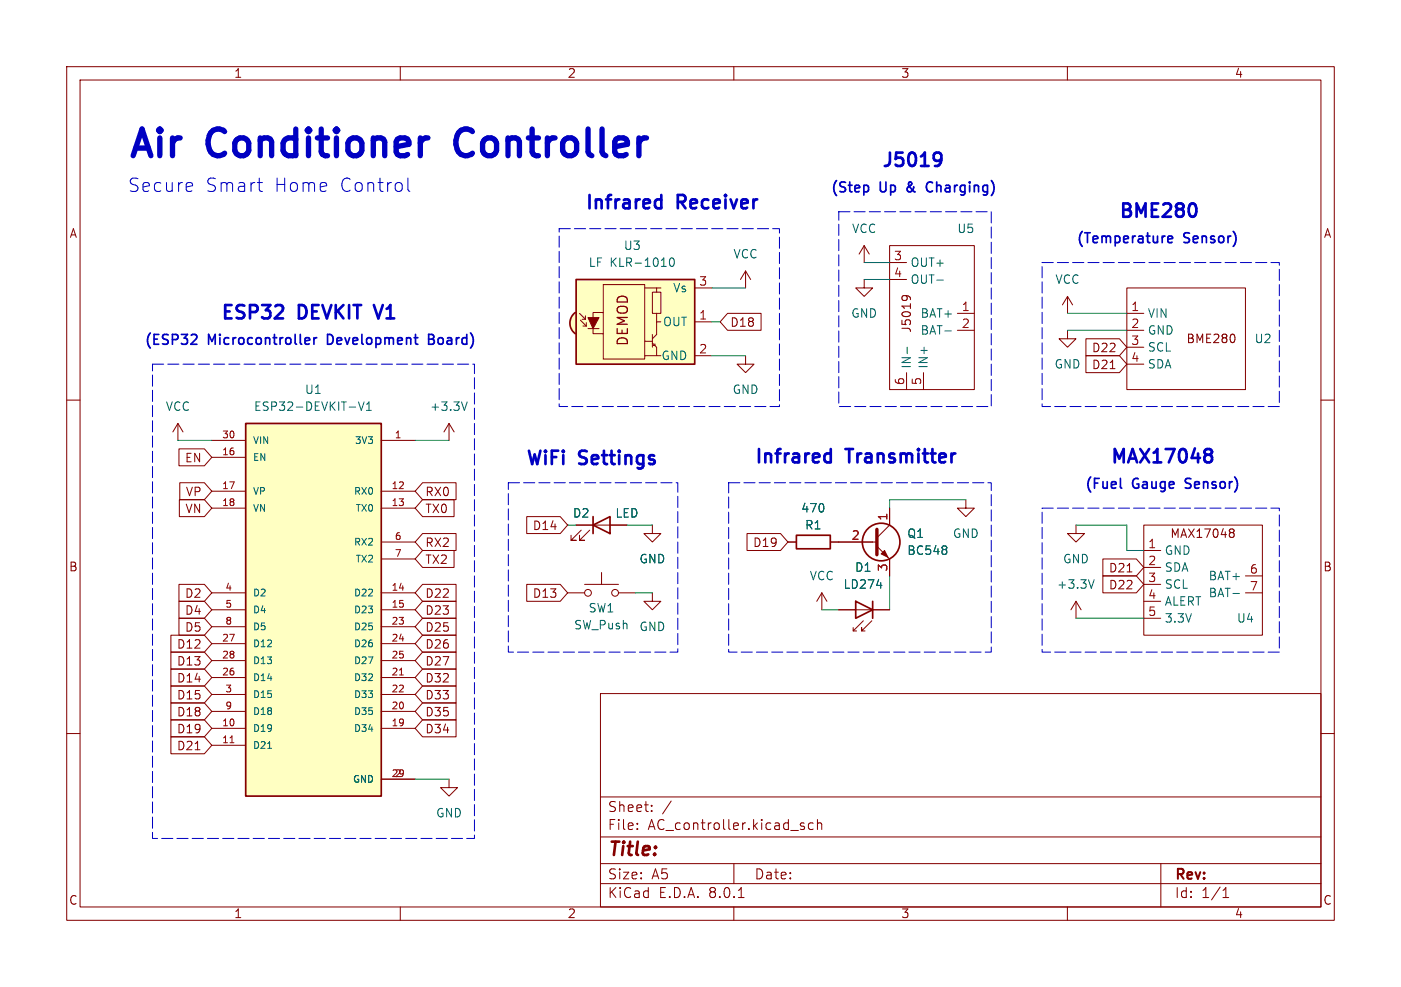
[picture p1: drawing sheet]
<svg xmlns="http://www.w3.org/2000/svg" width="210mm" height="148mm" viewBox="0 0 210 148" stroke-linecap="round" stroke-linejoin="round" font-family="sans-serif">
<g fill="none" stroke="#840000" stroke-width=".15">
<path d="M10 10h190v128h-190zM12 12h186v124h-186zM60 10v2M110 10v2M160 10v2M129.5 36.8l-.7 1.3M129.5 36.8v2.6M129.5 36.8l.8 1.3M133.3 36.8h12.7v21.6h-12.7zM133.3 39.4h2.6M10 60h2M111.8 53.3v1.3h1.2l-1.2 1.3-1.3-1.3h1.3"/>
<path d="M111.8 40.6l-.8 1.3M111.8 40.6v2.6M111.8 40.6l.7 1.3M129.5 41.9v1.3h1.3l-1.3 1.3-1.2-1.3h1.2M133.3 41.9h2.6M135.9 55.9v2.5M138.4 55.9v2.5M143.5 47h2.5M143.5 49.5h2.5M160 49.5v1.3h1.3l-1.3 1.3-1.3-1.3h1.3M160 44.5v2.5M160 44.5l-.7 1.2"/>
<path d="M160 44.5l.8 1.2M168.9 43.2h17.8v15.2h-17.8zM168.9 47h2.5M168.9 49.5h2.5M168.9 52.1h2.5M168.9 54.6h2.5M198 60h2M86.4 78.7h7.6M87.1 79.5l-1.5 1.5h.8h-.8v-.7M88.4 79.5l-1.5 1.5h.7h-.7v-.7M133.3 76.2v2.5l-1.9 1.9M144.8 74.9v1.3h1.2l-1.2 1.3-1.3-1.3h1.3"/>
<path d="M118.1 81.3h1.3M123.2 88.9v2.5M123.2 88.9l-.8 1.3M123.2 88.9l.8 1.3M124.5 81.3h6.9M131.4 81.9l1.9 1.9v2.6M10 110h2M90 104h108v32h-108zM90 119.5h108M198 110h2M60 136v2M90 132.5h108"/>
<path d="M90 129.5h108M90 125.5h108M95.5 124.2v.2M95.5 123.5v.1M97.7 121.5v.2M97.7 120.8v.1M100.6 120.1l-1.3 1.9M110 136v2M110 129.5v3M110.7 134.6h.8M120.2 123.9l.3 .1 .1 .2-.2 .2h-.3M120.2 123.4l.3 .1"/>
<path d="M121.9 123.5l-.4-.1-.3 .3v.4l.1 .2h.6M122.5 123.5a.37 .37 0 0 1 .7 .1v.8M122.5 122.9v1.5M160 136v2M174 129.5v6.5M183.3 134.6h.9M183.3 133.5l.5-.4v1.5"/>
</g>
<g fill="none" stroke="#840000" stroke-width=".25">
<path d="M88.9 78.7l2.5-1.2v2.5zM88.9 77.5v2.5M119.4 80.3h5.1v2h-5.1z"/>
<circle cx="132.1" cy="81.3" r="2.82"/>
</g>
<path d="M135.7 44.3l.3 .3v.2M136.5 44.7l-.1-.1a.86 .86 0 0 0-1.2 0v.2M185.1 50.4v.7" fill="none" stroke="#840000" stroke-width=".16"/>
<path d="M136 52.1v.9M140.4 42h1M141.6 49.6h1M141.8 81.9l.1 .2-.1 .2M141.8 82.5l.1 .1-.1 .5" fill="none" stroke="#006464" stroke-width=".15"/>
<path d="M131.4 79.4v3.8" fill="none" stroke="#840000" stroke-width=".51"/>
<path d="M132.6 82.6l.5 1-1-.5z" fill="#840000" stroke="#840000" stroke-width=".15"/>
<path d="M86 47.1l.2-.2 1.2 1.5-1.2 1.6a1.97 1.97 0 0 1-.2-2.9z" fill="#ffffc2" stroke="#ffffc2" stroke-width=".15"/>
<path d="M86.4 41.9h17.7v12.7h-17.7z" fill="#ffffc2"/>
<path d="M86.2 46.9a1.97 1.97 0 0 0 0 3.1M86.4 41.9h17.7v12.7h-17.7zM128.3 90.2l2.5 1.2-2.5 1.3zM130.8 90.2v2.5" fill="none" stroke="#840000" stroke-width=".25"/>
<g fill="none" stroke="#840000" stroke-width=".15">
<path d="M86.9 47l.9 .9M87 48l.9 .9M87.2 47.9h.6M87.4 48.9h.5M87.8 47.4v.5M87.9 48.4v.5M88.1 49.3h1.7M90.4 42.7h6.2v11.1h-6.2zM90.4 46.9h-1.5v3.1h1.5M96.6 53.3h1.8M96.6 43.2h1.8M96.6 51.2h1.2"/>
<path d="M97.8 43.8h1.3v3.2h-1.3zM97.8 51.4l.6 .7v1.2h.7M97.8 50.2v1.9M98.2 51.6v.2h-.3M98.4 47v1.3M99.1 43.2h-.7v.6M99.1 48.3h-.7v1.9l-.6 .6M104.1 53.3h2.6M104.1 43.2h2.6M104.1 48.3h2.6M67.3 63.5l-.8 1.3M67.3 63.5v2.5"/>
<path d="M67.3 63.5l.8 1.3M171.4 78.7h17.8v16.6h-17.8zM125.7 91.4h7.6M127.9 94.6h.5M129.4 93.1l-1.5 1.5v-.5M130.7 93.1l-1.5 1.5v-.5v.5h.5M171.4 82.6h2.6M171.4 85.1h2.6M171.4 87.6h2.6M171.4 90.2h2.6M171.4 92.7h2.6M186.7 86.4h2.5"/>
<path d="M186.7 88.9h2.5M67.3 116.8v1.3h1.3l-1.3 1.3-1.3-1.3h1.3"/>
</g>
<path d="M88.1 47.6h1.7l-.9 1.7z" fill="#840000" stroke="#840000" stroke-width=".15"/>
<path d="M100.5 38.8l.2-.1a.69 .69 0 0 1 .4 .5 .69 .69 0 0 1-.2 .7h-.1a.68 .68 0 0 1-.3-1.1zM70 60.3l-.4 1.2M131.4 87.8h.8M184.8 89h1" fill="none" stroke="#006464" stroke-width=".15"/>
<path d="M184.5 79.3h.3l.2 .3-.2 .3M184.5 79.9h.3M184.8 79.9l.1 .1 .1 .3-.1 .2-.4 .1" fill="none" stroke="#840000" stroke-width=".16"/>
<path d="M36.8 63.5h20.3v55.9h-20.3z" fill="#ffffc2"/>
<path d="M36.8 63.5h20.3v55.9h-20.3z" fill="none" stroke="#840000" stroke-width=".25"/>
<g fill="none" stroke="#840000" stroke-width=".15">
<path d="M109.1 47h5v2.5h-5l-1.2-1.2zM162.8 50.8h5l1.1 1.3-1.1 1.2h-5zM162.8 53.3h5l1.1 1.3-1.1 1.3h-5zM166.4 55.3h.7M26.7 63.5l-.8 1.3M26.7 63.5v2.5M26.7 63.5l.7 1.3M26.8 67.3h3.8l1.1 1.3-1.1 1.3h-3.8zM26.9 74.9h3.7l1.1 1.3-1.1 1.3h-3.7zM26.9 72.4h3.7l1.1 1.3-1.1 1.2h-3.7zM31.7 66h5.1M31.7 73.7h5.1"/>
<path d="M31.7 76.2h5.1M31.7 68.6h5.1M57.1 66h5.1M57.1 73.7h5.1M57.1 76.2h5.1M63.3 74.9h4.8v2.6h-4.8l-1.1-1.3zM63.3 72.4h5.1v2.5h-5.1l-1.1-1.2zM79 77.5h5l1.1 1.2-1.1 1.3h-5zM86.4 78.7h2.5M91.4 78.7h2.6M97.8 78.7v1.3h1.3l-1.3 1.3-1.3-1.3h1.3M133.3 76.2v2.5"/>
<path d="M161.3 78.7v1.3h1.3l-1.3 1.3-1.3-1.3h1.3M25.6 95.2h5l1.1 1.3-1.1 1.3h-5zM25.6 97.8h5l1.1 1.3-1.1 1.2h-5zM26.8 92.7h3.8l1.1 1.3-1.1 1.3h-3.8zM26.8 87.6h3.8l1.1 1.3-1.1 1.3h-3.8zM26.8 90.2h3.8l1.1 1.2-1.1 1.3h-3.8zM31.7 88.9h5.1M31.7 91.4h5.1M31.7 94h5.1M31.7 96.5h5.1M31.7 99.1h5.1M57.1 88.9h5.1"/>
<path d="M57.1 91.4h5.1M57.1 94h5.1M57.1 96.5h5.1M57.1 99.1h5.1M57.1 81.3h5.1M57.1 83.8h5.1M63.3 80h5.1v2.6h-5.1l-1.1-1.3zM63.3 97.8h5.1v2.5h-5.1l-1.1-1.2zM63.3 92.7h5.1v2.6h-5.1l-1.1-1.3zM63.3 87.6h5.1v2.6h-5.1l-1.1-1.3zM63.3 95.2h5.1v2.6h-5.1l-1.1-1.3zM63.3 82.5h4.8v2.6h-4.8l-1.1-1.3z"/>
<path d="M63.3 90.2h5.1v2.5h-5.1l-1.1-1.3zM79 87.6h5l1.1 1.3-1.1 1.3h-5zM85.1 88.9h2.5M87.6 87.6h5.1M90.2 85.9v1.7M92.7 88.9h2.5M97.8 88.9v1.3h1.3l-1.3 1.2-1.3-1.2h1.3M112 80h5l1.1 1.3-1.1 1.3h-5zM118.1 81.3h1.3M124.5 81.3h6.3M125.7 91.4h2.6M130.8 91.4h2.5"/>
<path d="M133.3 83.8v2.6M161.3 90.2l-.8 1.2M161.3 90.2v2.5M161.3 90.2l.8 1.2M165.3 83.8h5l1.1 1.3-1.1 1.3h-5zM165.3 86.4h5l1.1 1.2-1.1 1.3h-5zM169 85.8h.7M25.6 105.4h5l1.1 1.3-1.1 1.3h-5zM25.6 102.9h5l1.1 1.2-1.1 1.3h-5zM25.6 100.3h5l1.1 1.3-1.1 1.3h-5zM25.6 110.5h5l1.1 1.3-1.1 1.2h-5zM25.6 107.9h5l1.1 1.3-1.1 1.3h-5z"/>
<path d="M29.3 112.4h.7M31.7 109.2h5.1M31.7 111.8h5.1M31.7 106.7h5.1M31.7 101.6h5.1M31.7 104.1h5.1M57.1 109.2h5.1M57.1 116.8h5.1M57.1 106.7h5.1M57.1 101.6h5.1M57.1 104.1h5.1M63.3 100.3h5.1v2.6h-5.1l-1.1-1.3z"/>
<path d="M63.3 102.9h5.1v2.5h-5.1l-1.1-1.3zM63.3 107.9h5.1v2.6h-5.1l-1.1-1.3zM63.3 105.4h5.1v2.6h-5.1l-1.1-1.3z"/>
<circle cx="88.1" cy="88.9" r=".51"/>
<circle cx="92.2" cy="88.9" r=".51"/>
</g>
<path d="M53.7 60.3l.5 1.2 .4-1.2M54.9 61.5h.8M54.9 60.6l.4-.3v1.2M131.4 87.8h.8M141.8 81.9l.1 .2-.1 .2M141.8 82.5l.1 .1-.1 .5M164 86.9l-.4 1.3M40.1 112.2h.6" fill="none" stroke="#006464" stroke-width=".15"/>
<path d="M34.5 111.4h.6M59.9 101.2h.6" fill="none" stroke="#a90000" stroke-width=".15"/>
<path d="M139.4 27.3a.8 .8 0 0 0-.5 .7 .8 .8 0 0 0 .5 .8M175.1 36.2l.2 .2 .4-.1M175.1 35.6l.2-.2h.3l.2 .2v.2l-.7 .1M29.2 50.1l.2 .1a.4 .4 0 0 1 0 .6l-.8 .8h.9M47.1 50.6v1M47.5 50.6l-.3 .1-.1 .2M64.3 50.9h.4M64.7 50.1h-.4v1.5h.5M168 73.1l.2 .1" fill="none" stroke="#0000c2" stroke-width=".25"/>
<path d="M98.6 29.9l.5 .1M99.1 29.2v2M99.1 31.1l-.5 .1M140.3 22.9h.4l.3 .2a1.32 1.32 0 0 1-.5 1.8M141.1 23.7l-.2 .3-.6 .1M56 45.7l.7 2M124 68l.5 .1M124.5 69.2l-.5 .1M124.5 67.3v2M180.9 67.3l.6 .1a.41 .41 0 0 1 .2 .5 .41 .41 0 0 1-.4 .3M180.9 68.2h.4M181.3 68.2l.3 .2 .1 .6-.2 .2-.6 .1" fill="none" stroke="#0000c2" stroke-width=".4"/>
<path d="M28.6 27.4l.2 .1 .1 .4-1 .1M28.8 28.6l-.2 .1M38.6 27.4h.7M39 28.6l.3 .1M61.2 26.7v1.7l.2 .3" fill="none" stroke="#0000c2" stroke-width=".15"/>
<path d="M68.7 19.9a2.78 2.78 0 0 0 0 2.9" fill="none" stroke="#0000c2" stroke-width=".8"/>
<path d="M83.8 34.3h33v26.7h-33zM125.7 31.8h22.9v29.2h-22.9zM156.2 39.4h35.6v21.6h-35.6zM22.9 54.6h48.2v71.1h-48.2zM76.2 72.4h25.4v25.4h-25.4zM109.2 72.4h39.4v25.4h-39.4zM156.2 76.2h35.6v21.6h-35.6z" fill="none" stroke="#0000c2" stroke-width=".15" stroke-dasharray="1.7 .6"/>
<g fill="none" stroke="#009600" stroke-width=".15">
<path d="M129.5 39.4h3.8M106.7 48.3h1.2M106.7 43.2h5.1M106.7 53.3h5.1M129.5 41.9h3.8M160 49.5h8.9M160 47h8.9M26.7 66h5M62.2 66h5.1M85.1 78.7h1.3M94 78.7h3.8M144.8 74.9h-11.5v1.3"/>
<path d="M161.3 78.7h7.6v3.9h2.5M95.2 88.9h2.6M123.2 91.4h2.5M133.3 86.4v5M161.3 92.7h10.1M62.2 116.8h5.1"/>
</g>
<g font-size="5.6" fill="#0000c2">
<text x="19" y="23.9">Air</text>
<text x="31.5" y="23.9">Conditioner</text>
<text x="70.2" y="23.9">Controller</text>
</g>
<g font-size="2.8" fill="#0000c2">
<text x="19" y="29">Secure</text>
<text x="30.7" y="29">Smart</text>
<text x="41.1" y="29">Home</text>
<text x="50.9" y="29">Control</text>
<text x="132.1" y="25.2">J5019</text>
<text x="87.6" y="31.5">Infrared</text>
<text x="101.7" y="31.5">Receiver</text>
<text x="167.6" y="32.8">BME280</text>
<text x="33" y="48">ESP32</text>
<text x="44.9" y="48">DEVKIT</text>
<text x="57.2" y="48">V1</text>
<text x="78.7" y="69.9">WiFi</text>
<text x="87" y="69.9">Settings</text>
<text x="113" y="69.6">Infrared</text>
<text x="127.1" y="69.6">Transmitter</text>
<text x="166.4" y="69.6">MAX17048</text>
</g>
<text font-size="2.8" fill="#840000" x="91" y="128.9">Title:</text>
<g font-size="2.1" fill="#0000c2">
<text x="124.5" y="29">(Step</text>
<text x="131.9" y="29">Up</text>
<text x="136.4" y="29">&amp;</text>
<text x="139.8" y="29">Charging)</text>
<text x="161.3" y="36.6">(Temperature</text>
<text x="177.5" y="36.6">Sensor)</text>
<text x="21.6" y="51.8">(ESP32</text>
<text x="31.2" y="51.8">Microcontroller</text>
<text x="49.5" y="51.8">Development</text>
<text x="65.1" y="51.8">Board)</text>
<text x="162.6" y="73.4">(Fuel</text>
<text x="169.8" y="73.4">Gauge</text>
<text x="178.2" y="73.4">Sensor)</text>
</g>
<g font-size="2.1" fill="#840000">
<text x="94.4" y="52" transform="rotate(-90 94.4 52)">DEMOD</text>
<text x="91" y="124.7">File:</text>
<text x="91" y="122">Sheet:</text>
<text x="97.1" y="124.7">AC_controller.kicad_sch</text>
<text x="91" y="134.9">KiCad</text>
<text x="91" y="132.1">Size:</text>
<text x="97.7" y="132.1">A5</text>
<text x="98.7" y="134.9">E.D.A.</text>
<text x="106.3" y="134.9">8.0.1</text>
<text x="113" y="132.1">Date:</text>
<text x="176" y="132.3">Rev:</text>
<text x="176" y="134.9">Id:</text>
<text x="180.1" y="134.9">1/1</text>
</g>
<g font-size="1.8" fill="#840000">
<text x="35" y="11.9">1</text>
<text x="85" y="11.9">2</text>
<text x="135" y="11.9">3</text>
<text x="185" y="11.9">4</text>
<text x="10.3" y="35.9">A</text>
<text x="198.4" y="35.9">A</text>
<text x="109.4" y="49.2">D18</text>
<text x="136.8" y="50" transform="rotate(-90 136.8 50)">J5019</text>
<text x="163.6" y="53">D22</text>
<text x="177.7" y="51.7">BME280</text>
<text x="163.6" y="55.6">D21</text>
<text x="27.6" y="69.5">EN</text>
<text x="27.7" y="77.2">VN</text>
<text x="27.8" y="74.6">VP</text>
<text x="63.7" y="77.2">TX0</text>
<text x="63.7" y="74.6">RX0</text>
<text x="63.7" y="82.2">RX2</text>
<text x="79.8" y="79.7">D14</text>
<text x="112.8" y="82.2">D19</text>
<text x="175.3" y="80.9">MAX17048</text>
<text x="10.3" y="85.9">B</text>
<text x="27.6" y="89.9">D2</text>
<text x="63.7" y="89.9">D22</text>
<text x="63.7" y="84.8">TX2</text>
<text x="79.8" y="89.9">D13</text>
<text x="166.1" y="86">D21</text>
<text x="166.1" y="88.6">D22</text>
<text x="198.3" y="85.9">B</text>
<text x="27.6" y="94.9">D5</text>
<text x="27.6" y="92.4">D4</text>
<text x="63.7" y="94.9">D25</text>
<text x="63.7" y="92.4">D23</text>
<text x="26.4" y="97.5">D12</text>
<text x="26.4" y="100">D13</text>
<text x="63.7" y="100">D27</text>
<text x="63.7" y="97.5">D26</text>
<text x="26.4" y="107.6">D18</text>
<text x="26.4" y="105.1">D15</text>
<text x="26.4" y="102.6">D14</text>
<text x="63.7" y="102.6">D32</text>
<text x="63.7" y="105.1">D33</text>
<text x="63.7" y="107.6">D35</text>
<text x="26.4" y="112.7">D21</text>
<text x="26.4" y="110.2">D19</text>
<text x="63.7" y="110.2">D34</text>
<text x="10.3" y="135.9">C</text>
<text x="35" y="137.9">1</text>
<text x="85" y="137.9">2</text>
<text x="135" y="137.9">3</text>
<text x="185" y="137.9">4</text>
<text x="198.3" y="135.9">C</text>
</g>
<g font-size="1.8" fill="#006464">
<text x="127.6" y="35.2">VCC</text>
<text x="143.4" y="35.2">U5</text>
<text x="88.2" y="40.2">LF KLR-1010</text>
<text x="93.4" y="37.7">U3</text>
<text x="109.8" y="39">VCC</text>
<text x="136.4" y="40.2">OUT+</text>
<text x="100.8" y="44">Vs</text>
<text x="127.5" y="47.9">GND</text>
<text x="136.4" y="42.8">OUT-</text>
<text x="137.9" y="47.9">BAT+</text>
<text x="158.1" y="42.8">VCC</text>
<text x="172" y="47.9">VIN</text>
<text x="99.3" y="49.1">OUT</text>
<text x="137.9" y="50.4">BAT-</text>
<text x="172" y="50.4">GND</text>
<text x="172" y="52.9">SCL</text>
<text x="188" y="51.7">U2</text>
<text x="45.6" y="59.3">U1</text>
<text x="99.1" y="54.2">GND</text>
<text x="109.7" y="59.3">GND</text>
<text x="136.8" y="55.4" transform="rotate(-90 136.8 55.4)">IN-</text>
<text x="139.3" y="55.4" transform="rotate(-90 139.3 55.4)">IN+</text>
<text x="158" y="55.5">GND</text>
<text x="172" y="55.5">SDA</text>
<text x="24.8" y="61.8">VCC</text>
<text x="38" y="61.8">ESP32-DEVKIT-V1</text>
<text x="64.4" y="61.8">+3.3V</text>
<text x="85.8" y="77.8">D2</text>
<text x="92.2" y="77.8">LED</text>
<text x="120" y="77.1">470</text>
<text x="120.6" y="79.6">R1</text>
<text x="135.9" y="83.4">BC548</text>
<text x="135.9" y="80.9">Q1</text>
<text x="142.7" y="80.9">GND</text>
<text x="174.5" y="83.4">GND</text>
<text x="95.8" y="84.7">GND</text>
<text x="121.3" y="87.2">VCC</text>
<text x="126.3" y="88.5">LD274</text>
<text x="128.1" y="86">D1</text>
<text x="158.3" y="88.5">+3.3V</text>
<text x="159.3" y="84.7">GND</text>
<text x="174.5" y="86">SDA</text>
<text x="174.5" y="88.5">SCL</text>
<text x="181.1" y="87.2">BAT+</text>
<text x="181.1" y="89.8">BAT-</text>
<text x="86" y="94.6">SW_Push</text>
<text x="88.1" y="92">SW1</text>
<text x="95.8" y="94.8">GND</text>
<text x="174.5" y="91">ALERT</text>
<text x="174.5" y="93.6">3.3V</text>
<text x="185.3" y="93.6">U4</text>
<text x="65.3" y="122.8">GND</text>
</g>
<g font-size="1.8" fill="#a90000">
<text x="133.9" y="39.1">3</text>
<text x="133.9" y="41.7">4</text>
<text x="104.7" y="42.9">3</text>
<text x="144.1" y="46.7">1</text>
<text x="169.5" y="46.7">1</text>
<text x="104.7" y="48">1</text>
<text x="104.7" y="53.1">2</text>
<text x="144.1" y="49.3">2</text>
<text x="169.5" y="49.3">2</text>
<text x="169.5" y="51.8">3</text>
<text x="135.6" y="57.9" transform="rotate(-90 135.6 57.9)">6</text>
<text x="138.2" y="57.9" transform="rotate(-90 138.2 57.9)">5</text>
<text x="169.5" y="54.4">4</text>
<text x="127.6" y="81">2</text>
<text x="133.1" y="78.2" transform="rotate(-90 133.1 78.2)">1</text>
<text x="172" y="82.3">1</text>
<text x="133.1" y="85.8" transform="rotate(-90 133.1 85.8)">3</text>
<text x="172" y="84.8">2</text>
<text x="172" y="87.4">3</text>
<text x="172" y="89.9">4</text>
<text x="187.3" y="86.1">6</text>
<text x="187.3" y="88.6">7</text>
<text x="172" y="92.5">5</text>
</g>
<g font-size="1.4" fill="#a90000">
<text x="33.2" y="65.8">30</text>
<text x="59.1" y="65.8">1</text>
<text x="33.2" y="68.3">16</text>
<text x="33.2" y="73.4">17</text>
<text x="33.2" y="75.9">18</text>
<text x="58.6" y="73.4">12</text>
<text x="58.6" y="75.9">13</text>
<text x="59.1" y="81">6</text>
<text x="59.1" y="83.6">7</text>
<text x="33.7" y="88.6">4</text>
<text x="58.6" y="88.6">14</text>
<text x="33.7" y="91.2">5</text>
<text x="33.7" y="93.7">8</text>
<text x="58.6" y="91.2">15</text>
<text x="58.6" y="93.7">23</text>
<text x="33.2" y="101.3">26</text>
<text x="33.2" y="96.3">27</text>
<text x="33.2" y="98.8">28</text>
<text x="58.6" y="101.3">21</text>
<text x="58.6" y="96.3">24</text>
<text x="58.6" y="98.8">25</text>
<text x="33.7" y="103.9">3</text>
<text x="33.7" y="106.4">9</text>
<text x="58.6" y="106.4">20</text>
<text x="58.6" y="103.9">22</text>
<text x="33.2" y="109">10</text>
<text x="33.2" y="111.5">11</text>
<text x="58.6" y="109">19</text>
<text x="58.6" y="116.6">29</text>
<text x="59.1" y="116.6">2</text>
</g>
<g font-size="1.4" fill="#006464">
<text x="37.8" y="69.3">EN</text>
<text x="37.8" y="66.8">VIN</text>
<text x="53.1" y="66.8">3V3</text>
<text x="37.8" y="74.4">VP</text>
<text x="37.8" y="76.9">VN</text>
<text x="52.9" y="74.4">RX0</text>
<text x="53.2" y="76.9">TX0</text>
<text x="52.9" y="82">RX2</text>
<text x="37.8" y="89.6">D2</text>
<text x="52.9" y="89.6">D22</text>
<text x="53.2" y="84.6">TX2</text>
<text x="37.8" y="92.2">D4</text>
<text x="37.8" y="94.7">D5</text>
<text x="52.9" y="92.2">D23</text>
<text x="52.9" y="94.7">D25</text>
<text x="37.8" y="97.3">D12</text>
<text x="37.8" y="99.8">D13</text>
<text x="52.9" y="97.3">D26</text>
<text x="52.9" y="99.8">D27</text>
<text x="37.8" y="102.3">D14</text>
<text x="37.8" y="104.9">D15</text>
<text x="37.8" y="107.4">D18</text>
<text x="52.9" y="107.4">D35</text>
<text x="52.9" y="102.3">D32</text>
<text x="52.9" y="104.9">D33</text>
<text x="37.8" y="110">D19</text>
<text x="37.8" y="112.5">D21</text>
<text x="52.9" y="110">D34</text>
<text x="52.8" y="117.6">GND</text>
</g>
</svg>
